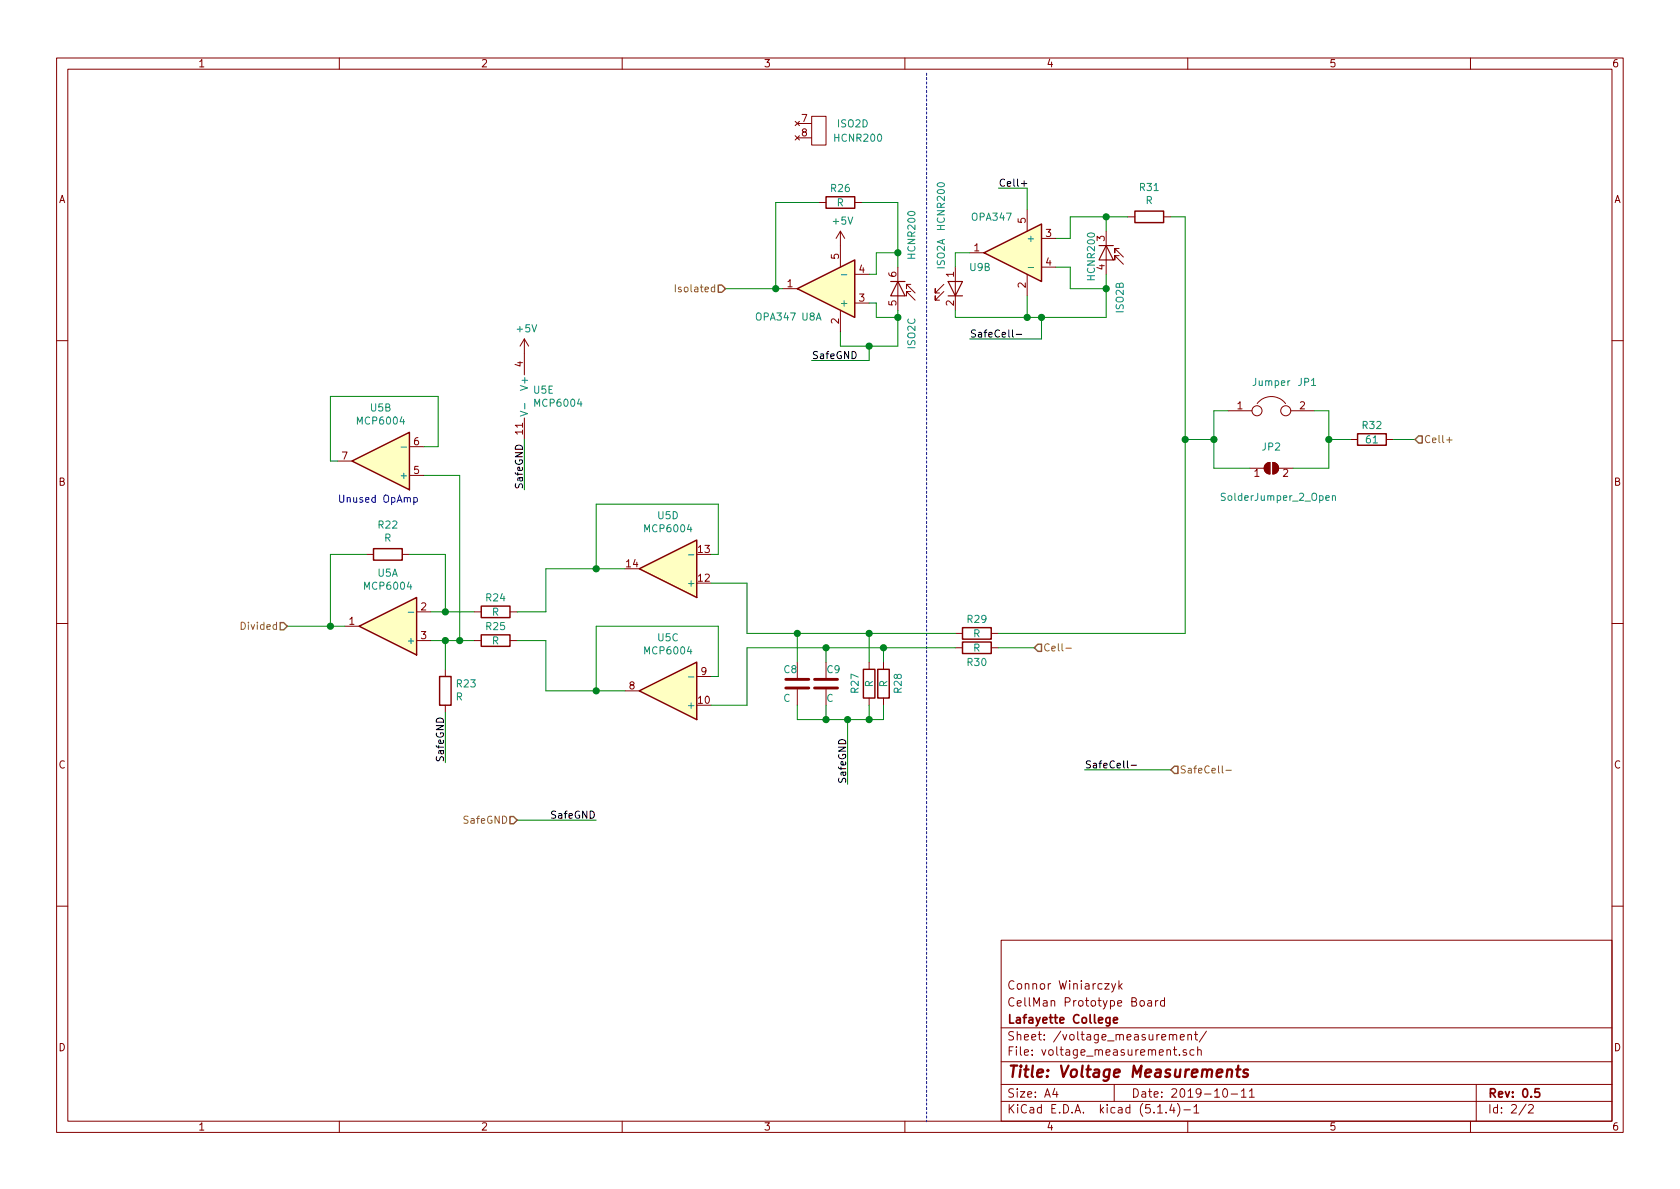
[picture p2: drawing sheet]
<svg xmlns="http://www.w3.org/2000/svg" width="297mm" height="210mm" viewBox="0 0 297 210" stroke-linecap="round" stroke-linejoin="round" font-family="sans-serif">
<g fill="none" stroke="#840000" stroke-width=".18">
<path d="M10 10.3h277v189.9h-277zM12 12.2h273v186.1h-273zM60 10.3v1.9M110 10.3v1.9M160 10.3v1.9M210 10.3v1.9M260 10.3v1.9M140.6 21.5l.8 .7M140.6 24l.8 .8M141 21.8h2.5M141 24.4h2.5M141.4 21.5l-.8 .7"/>
<path d="M141.4 24l-.8 .8M143.5 20.6h2.5v5h-2.5zM144.8 35.8h1.2M151.1 35.8h1.3M174 29.5h.1M175.3 21.8h.1M181.6 37.1v3.8M199.4 38.3h1.3M205.7 38.3h1.3M92.7 59.9v6.4M92.7 59.9l-.8 1.3M92.7 59.9l.8 1.3"/>
<path d="M138.4 51h2.6M148.6 40.9v6.3M148.6 54.9v3.8M148.6 40.9l-.8 1.3M148.6 40.9l.8 1.3M151.1 53.6h2.6M151.1 48.5h2.6M158.7 47.2v7.7M161 51.6h-.7v.7v-.7l1.5 1.5M161 50.3h-.7v.7v-.7l1.5 1.5M166.9 50.3l-1.5 1.5v-.8v.8h.7M166.9 51.6l-1.5 1.5v-.8v.8h.7"/>
<path d="M168.9 47.2v7.7M171.4 44.7h2.6M181.6 48.5v3.8M184.1 42.2h2.6M184.1 47.2h2.6M195.6 40.9v7.6M197.9 45.2h-.8v.8v-.8l1.5 1.5M197.9 43.9h-.8v.8v-.8l1.5 1.6M10 60.2h2M72.4 79h2.5M92.7 73.9v3.8M189.2 73.9h.1"/>
<path d="M217.2 72.6h4.2M222.3 71.4a3.2 3.2 0 0 1 5 0M228.2 72.6h4.2M238.8 77.7h1.2M245.1 77.7h1.3M285 60.2h2M59.7 81.5h2.5M64.8 98h1.2M71.1 98h1.3M72.4 84.1h2.5M152.4 80.3h.1M221 82.8h2.5"/>
<path d="M223.7 82.1l.5-.3h.3v2a1.03 1.03 0 0 1-.9-.6 1.03 1.03 0 0 1 .1-1.1zM225 81.8a1.02 1.02 0 0 1 1.1 1 1.02 1.02 0 0 1-1.1 1zM226.1 82.8h2.5M10 110.3h2M61 110.7h2.5M73.7 113.3h2.5M73.7 108.2h2.5M78.7 118.4v1.2M83.8 113.3h1.3M83.8 108.2h1.3M90.2 113.3h1.2M90.2 108.2h1.2"/>
<path d="M123.2 119.6h2.5M141 117.1v2.8M146 117.1v2.8M153.7 117.1v1.3M156.2 117.1v1.3M168.9 112h1.3M168.9 114.5h1.3M175.3 112h1.2M175.3 114.5h1.2M285 110.3h2M78.7 124.7v1.3M110.5 122.2h2.5"/>
<path d="M141 121.9v2.8M146 121.9v2.8M153.7 123.4v1.3M156.2 123.4v1.3M10 160.2h2M177 166.3h108v32h-108zM196.5 173.9l.4 1M197.3 173.9l-.5 1.4-.3 .1M197.8 173.4v1.5M198 174.4l.4 .5M198.4 173.9l-.6 .6M201.6 177.1l.2-.2 .5 .2v.7l-.2 .1-.5-.1z"/>
<path d="M203 177h.6v.9M203.6 177.3l-.5 .1-.2 .2 .2 .3 .5-.1M204.3 176.9v1M204.7 176.9l-.4 .3M205.9 177l-.4-.1-.3 .3 .1 .6 .2 .1 .4-.1M205.9 176.4v1.5M285 160.2h2M60 198.3v1.9M110 198.3v1.9M160 198.3v1.9M177 194.8h108M177 191.8h108"/>
<path d="M177 187.8h108M177 181.8h108M186.5 192.5l-.4 1h1M186.8 193v1M197 191.8v3M204.7 196.8h.8M206.2 196.7v.1M206.8 183.1l.2-.2 .3 .1 .1 .9M207.2 195.2l-.4 1.1h.9M207.4 183.1a.36 .36 0 0 1 .3-.2 .36 .36 0 0 1 .4 .2v.8M207.5 185.6h.6M207.5 195.8v1"/>
<path d="M207.7 185.1v1.3l.4 .2M208.2 195.1a1.71 1.71 0 0 1 0 2.3M208.5 186.5v.1M208.7 183.4l.7-.1-.1-.3-.4-.1-.2 .2 .1 .7h.5M209.3 196.3h1.2M209.8 185.7a.37 .37 0 0 0-.6 .1v.2l.6 .2v.1l-.2 .3-.4-.1M210 198.3v1.9M210 183.1l.3-.2 .3 .1 .1 .9M210 182.9v1M211.1 195.8l.4-.5v1.5M211.1 185.7l-.4-.1-.3 .3 .1 .6 .2 .1 .4-.1M211.1 196.8h.9"/>
<path d="M211.2 182.9h.6M211.4 182.4v1.3l.4 .2M211.8 185.7a.37 .37 0 0 1 .6 .1v.8M211.8 185.1v1.5M213.3 182.3l-1.3 2M216.3 192.7l.4-.2a.94 .94 0 0 1 0 1.5 .79 .79 0 0 1-.4-1.3zM217.7 193.5h1.1M219.5 193l.4-.5v1.5M219.5 194h.8M220.9 193l.4-.5v1.5M220.9 194h.9M260 198.3v1.9"/>
<path d="M261 191.8v6.5M269.8 195.2l-1.2 2M270.3 195.5l.2-.2h.3l.3 .5-.9 1h.9"/>
<circle cx="222.2" cy="72.6" r=".89"/>
<circle cx="227.3" cy="72.6" r=".89"/>
</g>
<path d="M196.2 179.9v1.2l-.2 .3h-.4M196.2 180l-.4-.1-.3 .3 .1 .6 .2 .1 .4-.1M196.9 180.4l.7-.1-.1-.3-.4-.1-.2 .2 .1 .7h.5M272.2 192.5h-.8v.7l.2-.1 .5 .1 .1 .2v.5l-.2 .1-.6-.1" fill="none" stroke="#840000" stroke-width=".3"/>
<path d="M217 189.3a.5 .5 0 0 1 .9 .1l-.2 1M217 189.1l-.1 1.3M218.6 189.1h.7M218.9 188.4l-.2 1.8 .1 .1 .4 .1M220.6 189.2a.49 .49 0 0 0-.7 .3l.2 .3 .5 .1v.2l-.3 .3-.5-.1" fill="none" stroke="#840000" stroke-width=".41"/>
<g fill="#ffffc2" stroke="#ffffc2" stroke-width=".18">
<path d="M113 100.6l10.2-5.1v10.2z"/>
<path d="M174 44.7l10.1-5.1v10.2z"/>
<path d="M141 51l10.1-5v10.1z"/>
<path d="M113 122.2l10.2-5.1v10.1z"/>
<path d="M63.5 110.7l10.2-5v10.1z"/>
<path d="M62.2 81.5l10.2-5.1v10.2z"/>
</g>
<g fill="none" stroke="#840000" stroke-width=".25">
<path d="M146 34.8h5.1v2h-5.1zM200.7 37.3h5v2.1h-5zM141 51l10.1-5v10.1zM174 44.7l10.1-5.1v10.2zM240 76.7h5.1v2h-5.1zM62.2 81.5l10.2-5.1v10.2zM66 97h5.1v2.1h-5.1zM63.5 110.7l10.2-5v10.1zM77.7 119.6h2.1v5.1h-2.1zM85.1 112.3h5.1v2h-5.1zM85.1 107.2h5.1v2h-5.1zM113 100.6l10.2-5.1v10.2z"/>
<path d="M152.7 118.4h2v5h-2zM155.2 118.4h2v5h-2zM170.2 111h5.1v2h-5.1zM170.2 113.5h5.1v2.1h-5.1zM113 122.2l10.2-5.1v10.1z"/>
</g>
<path d="M148.8 48.6h.9M181.8 47.3h1M70.9 79.1h1M92 72.7l1.3 .4-1.3 .5M92.8 71.3v1M121.7 98.1h1M235.6 87.8l.2-.2 .3 .1v.8M235.6 87.6v.9M72.2 108.3h1M121.7 119.7h1" fill="none" stroke="#008484" stroke-width=".18"/>
<path d="M157.5 49.8h2.5M158.7 49.8l1.3 2.5h-2.5zM167.6 49.8h2.6l-1.3 2.5zM167.6 52.3h2.6M194.3 43.4h2.5M195.6 43.4l1.2 2.6h-2.5z" fill="none" stroke="#840000" stroke-width=".2"/>
<g fill="#840000" stroke="#840000" stroke-width=".18">
<path d="M223.7 82.1l.5-.3h.3v2a1.03 1.03 0 0 1-.9-.6 1.03 1.03 0 0 1 .1-1.1z"/>
<path d="M225 81.8a1.02 1.02 0 0 1 1.1 1 1.02 1.02 0 0 1-1.1 1z"/>
</g>
<path d="M138.9 121.7h4.1M138.9 120.1h4.1M144 121.7h4.1M144 120.1h4.1" fill="none" stroke="#840000" stroke-width=".51"/>
<path d="M163.8 12.9v185.5" fill="none" stroke="#0000c2" stroke-width=".18" stroke-dasharray=".4 .4"/>
<g fill="none" stroke="#008400" stroke-width=".18">
<path d="M144.8 35.8h-7.6v15.2M152.4 35.8h6.3v11.4M176.5 33.3h5.1v3.8M195.6 38.3v2.6M199.4 38.3h-10.2v3.9h-2.5M207 38.3h2.5v73.7h-33M128.3 51h10.1M153.7 53.6h1.2v2.5h3.8M158.7 54.9v6.3h-10.1v-2.5M158.7 44.7h-3.8v3.8h-1.2M171.4 44.7h-2.5v2.5M181.6 52.3v3.8"/>
<path d="M184.1 56.1v3.8h-12.7M186.7 47.2h2.5v3.8h6.4M195.6 48.5v7.6h-26.7v-1.2M74.9 79h2.6v-8.9h-19.1v11.4h1.3M92.7 77.7v8.9M153.7 61.2v2.5h-10.2M209.5 77.7h5.1M217.2 72.6h-2.6v10.2h6.4M232.4 72.6h2.5v10.2h-6.3M234.9 77.7h3.9M246.4 77.7h3.8M64.8 98h-6.4v12.7"/>
<path d="M72.4 98h6.3v10.2M74.9 84.1h6.4v29.2M125.7 98h1.3v-8.9h-21.6v11.5M50.8 110.7h10.2M76.2 113.3h7.6M76.2 108.2h7.6M78.7 113.3v5.1M91.4 113.3h5.1v8.9h14M110.5 100.6h-14v7.6h-5.1M125.7 103.1h6.4v8.9h36.8M125.7 119.6h1.3v-8.9h-21.6v11.5M141 112v5.1"/>
<path d="M146 114.5v2.6M153.7 112v5.1M156.2 114.5v2.6M168.9 114.5h-36.8v10.2h-6.4M176.5 114.5h6.4M78.7 126v8.9M141 124.7v2.5h15.2v-2.5M146 124.7v2.5M149.9 127.2v11.5M153.7 124.7v2.5M191.8 136.1h15.2M91.4 145h14"/>
</g>
<path d="M127 50.4h.6l.7 .6-.7 .7h-.6zM250.2 77.7l.6-.6h.7v1.3h-.7zM49.5 110.1h.7l.6 .6-.6 .7h-.7zM183.5 113.9h.6v1.3h-.6l-.6-.7zM207.6 135.5h.7v1.3h-.7l-.6-.7zM90.2 144.4h.6l.6 .6-.6 .7h-.6z" fill="none" stroke="#848400" stroke-width=".25"/>
<path d="M119.4 50.3v1.3M255.8 77.8h.9M188.5 114.6h.9M216.8 136.2h.9" fill="none" stroke="#848400" stroke-width=".18"/>
<path d="M180.6 32.5h1M179.7 59.1h.9M200 135.3h1" fill="none" stroke="#000" stroke-width=".18"/>
<path d="M73.2 88h.3l.3 .2-.1 .6h-.5M73.2 88v1.2" fill="none" stroke="#0000c2" stroke-width=".18"/>
<g fill="#008400" stroke="#008400" stroke-width=".25">
<circle cx="214.6" cy="77.7" r=".51"/>
<circle cx="209.6" cy="77.7" r=".51"/>
<circle cx="235" cy="77.7" r=".51"/>
<circle cx="153.7" cy="127.2" r=".51"/>
<circle cx="153.7" cy="61.2" r=".51"/>
<circle cx="195.6" cy="51" r=".51"/>
<circle cx="195.6" cy="38.3" r=".51"/>
<circle cx="105.4" cy="100.6" r=".51"/>
<circle cx="78.7" cy="113.3" r=".51"/>
<circle cx="78.7" cy="108.2" r=".51"/>
<circle cx="58.4" cy="110.7" r=".51"/>
<circle cx="137.2" cy="51" r=".51"/>
<circle cx="158.8" cy="44.7" r=".51"/>
<circle cx="158.8" cy="56.1" r=".51"/>
<circle cx="184.2" cy="56.1" r=".51"/>
<circle cx="146.1" cy="127.2" r=".51"/>
<circle cx="153.7" cy="112" r=".51"/>
<circle cx="156.2" cy="114.5" r=".51"/>
<circle cx="141" cy="112" r=".51"/>
<circle cx="146.1" cy="114.5" r=".51"/>
<circle cx="149.9" cy="127.2" r=".51"/>
<circle cx="105.4" cy="122.2" r=".51"/>
<circle cx="81.3" cy="113.3" r=".51"/>
<circle cx="181.6" cy="56.1" r=".51"/>
</g>
<text font-size="2.8" fill="#840000" x="178" y="190.5">Title: Voltage Measurements</text>
<g font-size="2.1" fill="#840000">
<text x="178" y="178">CellMan Prototype Board</text>
<text x="178" y="175">Connor Winiarczyk</text>
<text x="178" y="184">Sheet: /voltage_measurement/</text>
<text x="178" y="181">Lafayette College</text>
<text x="178" y="186.7">File: voltage_measurement.sch</text>
<text x="178" y="196.9">KiCad E.D.A. kicad (5.1.4)-1</text>
<text x="178" y="194.1">Size: A4</text>
<text x="200" y="194.1">Date: 2019-10-11</text>
<text x="263" y="194.1">Rev: 0.5</text>
<text x="263" y="196.9">Id: 2/2</text>
</g>
<g font-size="1.8" fill="#840000">
<text x="35" y="11.9">1</text>
<text x="85" y="11.9">2</text>
<text x="135" y="11.9">3</text>
<text x="185" y="11.9">4</text>
<text x="235" y="11.9">5</text>
<text x="285" y="11.9">6</text>
<text x="141.8" y="21.6">7</text>
<text x="141.8" y="24.1">8</text>
<text x="10.4" y="35.9">A</text>
<text x="285.4" y="35.9">A</text>
<text x="181.4" y="39.5" transform="rotate(-90 181.4 39.5)">5</text>
<text x="184.9" y="41.9">3</text>
<text x="148.3" y="45.8" transform="rotate(-90 148.3 45.8)">5</text>
<text x="172.2" y="44.4">1</text>
<text x="184.9" y="47">4</text>
<text x="195.3" y="47.7" transform="rotate(-90 195.3 47.7)">4</text>
<text x="195.3" y="42.6" transform="rotate(-90 195.3 42.6)">3</text>
<text x="139.2" y="50.8">1</text>
<text x="151.9" y="53.3">3</text>
<text x="151.9" y="48.3">4</text>
<text x="158.5" y="49" transform="rotate(-90 158.5 49)">6</text>
<text x="168.7" y="49" transform="rotate(-90 168.7 49)">1</text>
<text x="181.4" y="50.9" transform="rotate(-90 181.4 50.9)">2</text>
<text x="148.3" y="57.2" transform="rotate(-90 148.3 57.2)">2</text>
<text x="158.5" y="54.1" transform="rotate(-90 158.5 54.1)">5</text>
<text x="168.7" y="54.1" transform="rotate(-90 168.7 54.1)">2</text>
<text x="92.5" y="64.9" transform="rotate(-90 92.5 64.9)">4</text>
<text x="92.5" y="76.8" transform="rotate(-90 92.5 76.8)">11</text>
<text x="218.8" y="72.4">1</text>
<text x="229.8" y="72.4">2</text>
<text x="60.5" y="81.3">7</text>
<text x="73.2" y="83.8">5</text>
<text x="73.2" y="78.7">6</text>
<text x="10.4" y="85.9">B</text>
<text x="221.8" y="84.3">1</text>
<text x="226.8" y="84.3">2</text>
<text x="285.4" y="85.9">B</text>
<text x="110.8" y="100.3">14</text>
<text x="123.5" y="97.8">13</text>
<text x="74.4" y="107.9">2</text>
<text x="123.5" y="102.9">12</text>
<text x="61.7" y="110.5">1</text>
<text x="74.4" y="113">3</text>
<text x="124" y="119.4">9</text>
<text x="111.3" y="121.9">8</text>
<text x="123.5" y="124.5">10</text>
<text x="10.4" y="135.9">C</text>
<text x="285.4" y="135.9">C</text>
<text x="10.4" y="185.9">D</text>
<text x="285.4" y="185.9">D</text>
<text x="35" y="199.9">1</text>
<text x="85" y="199.9">2</text>
<text x="135" y="199.9">3</text>
<text x="185" y="199.9">4</text>
<text x="235" y="199.9">5</text>
<text x="285" y="199.9">6</text>
</g>
<g font-size="1.8" fill="#008484">
<text x="148.1" y="22.5">ISO2D</text>
<text x="147.7" y="25.1">HCNR200</text>
<text x="147" y="34">R26</text>
<text x="201.6" y="33.8">R31</text>
<text x="147.4" y="39.7">+5V</text>
<text x="148" y="36.5">R</text>
<text x="167.1" y="40.5" transform="rotate(-90 167.1 40.5)">HCNR200</text>
<text x="172" y="39">OPA347</text>
<text x="202.6" y="36.1">R</text>
<text x="161.8" y="45.6" transform="rotate(-90 161.8 45.6)">HCNR200</text>
<text x="167.1" y="47.6" transform="rotate(-90 167.1 47.6)">ISO2A</text>
<text x="171.5" y="47.9">U9B</text>
<text x="182.1" y="42.8">+</text>
<text x="193.6" y="49.4" transform="rotate(-90 193.6 49.4)">HCNR200</text>
<text x="91.5" y="58.8">+5V</text>
<text x="133.8" y="56.7">OPA347</text>
<text x="141.7" y="56.7">U8A</text>
<text x="149.1" y="54.2">+</text>
<text x="198.7" y="55.3" transform="rotate(-90 198.7 55.3)">ISO2B</text>
<text x="161.8" y="61.6" transform="rotate(-90 161.8 61.6)">ISO2C</text>
<text x="93.3" y="68.6" transform="rotate(-90 93.3 68.6)">V+</text>
<text x="94.4" y="69.6">U5E</text>
<text x="94.7" y="71.9">MCP6004</text>
<text x="221.6" y="68.2">Jumper</text>
<text x="229.6" y="68.2">JP1</text>
<text x="63.4" y="75.1">MCP6004</text>
<text x="65.6" y="72.8">U5B</text>
<text x="240.9" y="75.9">R32</text>
<text x="223.2" y="79.7">JP2</text>
<text x="241.6" y="78.4">61</text>
<text x="71.2" y="84.7">+</text>
<text x="216.4" y="88.6">SolderJumper_2_Open</text>
<text x="67" y="93.5">R22</text>
<text x="67.9" y="95.8">R</text>
<text x="114.2" y="94.1">MCP6004</text>
<text x="116.4" y="91.8">U5D</text>
<text x="66.8" y="102">U5A</text>
<text x="64.6" y="104.3">MCP6004</text>
<text x="86" y="106.3">R24</text>
<text x="122" y="103.8">+</text>
<text x="72.5" y="113.9">+</text>
<text x="86" y="111.4">R25</text>
<text x="87" y="114">R</text>
<text x="87" y="108.9">R</text>
<text x="116.4" y="113.4">U5C</text>
<text x="171.1" y="110.2">R29</text>
<text x="172.1" y="112.7">R</text>
<text x="114.2" y="115.7">MCP6004</text>
<text x="138.6" y="119">C8</text>
<text x="146.3" y="119">C9</text>
<text x="171.1" y="117.8">R30</text>
<text x="172.1" y="115.2">R</text>
<text x="80.6" y="123.9">R</text>
<text x="80.8" y="121.6">R23</text>
<text x="122" y="125.3">+</text>
<text x="138.5" y="124.1">C</text>
<text x="146.1" y="124.1">C</text>
<text x="151.8" y="122.5" transform="rotate(-90 151.8 122.5)">R27</text>
<text x="154.4" y="121.5" transform="rotate(-90 154.4 121.5)">R</text>
<text x="156.9" y="121.5" transform="rotate(-90 156.9 121.5)">R</text>
<text x="159.4" y="122.5" transform="rotate(-90 159.4 122.5)">R28</text>
</g>
<g font-size="1.8">
<text x="176.5" y="33">Cell+</text>
<text x="171.4" y="59.7">SafeCell-</text>
<text x="143.5" y="63.5">SafeGND</text>
<text x="92.5" y="86.6" transform="rotate(-90 92.5 86.6)">SafeGND</text>
<text x="78.5" y="134.9" transform="rotate(-90 78.5 134.9)">SafeGND</text>
<text x="191.8" y="135.9">SafeCell-</text>
<text x="149.6" y="138.7" transform="rotate(-90 149.6 138.7)">SafeGND</text>
<text x="97.7" y="144.8">SafeGND</text>
</g>
<g font-size="1.8" fill="#848400">
<text x="120.1" y="51.7">Isolated</text>
<text x="251.7" y="78.4">Cell+</text>
<text x="42.9" y="111.4">Divided</text>
<text x="184.4" y="115.2">Cell-</text>
<text x="208.5" y="136.8">SafeCell-</text>
<text x="82.2" y="145.7">SafeGND</text>
</g>
<text font-size="1.8" fill="#0000c2" x="59.7" y="88.9">Unused OpAmp</text>
</svg>
